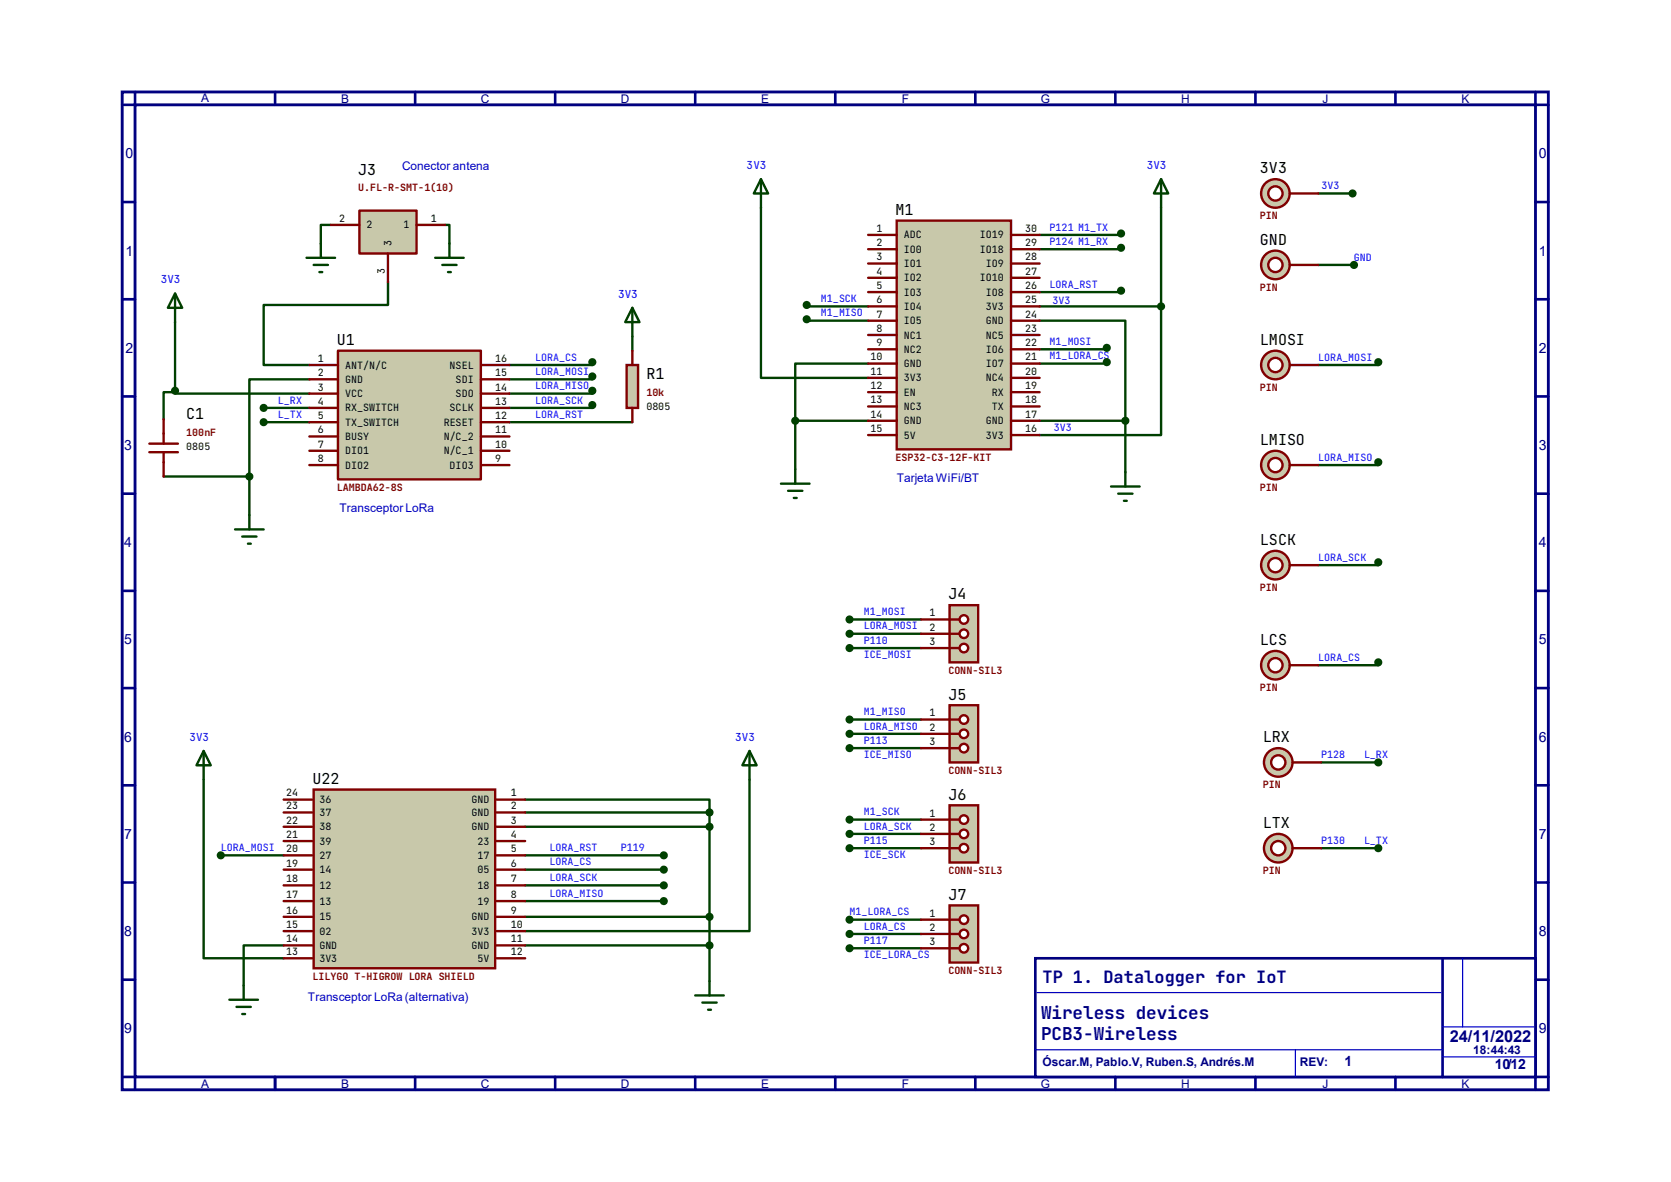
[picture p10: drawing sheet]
<svg xmlns="http://www.w3.org/2000/svg" width="297mm" height="210mm" viewBox="0 0 297 210" stroke-linecap="round" stroke-linejoin="round" font-family="sans-serif">
<path d="M21.7 16.3h253.5v177.3h-253.5zM24 18.6h248.9v172.7h-248.9z" fill="none" stroke="#000080" stroke-width=".51"/>
<path d="M24 16.3v2.3h-2.3M48.9 16.3v2.3" fill="none" stroke="#000080" stroke-width=".47"/>
<path d="M184 170.3h88.9v21h-88.9z" fill="#fff" stroke="#000080" stroke-width=".47"/>
<g fill="none" stroke="#000080" stroke-width=".47">
<path d="M73.8 16.3v2.3M98.7 16.3v2.3M123.6 16.3v2.3M148.5 16.3v2.3M173.4 16.3v2.3M198.2 16.3v2.3M223.1 16.3v2.3M248 16.3v2.3M272.9 16.3v2.3h2.3M21.7 35.9h2.3M272.9 35.9h2.3M21.7 53.2h2.3"/>
<path d="M272.9 53.2h2.3M21.7 70.4h2.3M272.9 70.4h2.3M21.7 87.7h2.3M272.9 87.7h2.3M21.7 105h2.3M272.9 105h2.3M21.7 122.3h2.3M21.7 139.5h2.3M272.9 122.3h2.3M272.9 139.5h2.3M21.7 156.8h2.3"/>
<path d="M272.9 156.8h2.3M21.7 174.1h2.3M256.4 170.3v21M272.9 174.1h2.3M21.7 191.3h2.3v2.3M48.9 191.3v2.3M73.8 191.3v2.3M98.7 191.3v2.3M123.6 191.3v2.3M148.5 191.3v2.3M173.4 191.3v2.3M198.2 191.3v2.3"/>
<path d="M223.1 191.3v2.3M248 191.3v2.3M275.2 191.3h-2.3v2.3"/>
</g>
<path d="M184.3 176.4h71.9M260 170.3v12.2M184 186.5h72.4M230.3 186.5v4.8M256.4 182.5h16.3M256.4 187.8h16.5" fill="none" stroke="#0000c0" stroke-width=".21"/>
<g fill="none" stroke="#004000" stroke-width=".42">
<path d="M58.8 40h-1.8v3.3M79.1 40h.8v3.3M135.3 36.9v30.2h19M206.4 36.9v17.5M234.3 34.4h6.1M31.1 57.2v12.2M69 50.1v4.1h-22.1v10.7h8.1M112.4 59.8v2.5M143.4 54.2v.2h10.9M143.4 56.7v.3h10.9M184.8 57h15.2v17.8M184.8 54.4h21.6"/>
<path d="M199.3 41.5v.2h-14.5M199.3 44v.3h-14.5M199.3 51.6v.3h-14.5M206.4 54.4v22.9h-21.6M234.3 47.1h6.4M31.1 69.4v.5h23.9M31.1 69.4v.3h-2v4.8M46.9 72.5h8.1M46.9 75h8.1M55 67.4h-10.7v17.3M90.6 75h21.8M105.3 64.3v.6h-14.7"/>
<path d="M105.3 66.9v.5h-14.7M105.3 69.4v.5h-14.7M105.3 72v.5h-14.7M141.4 74.8v8.6M141.4 74.8h12.9M154.3 64.6h-12.9v10.2M184.8 74.8h15.2M196.7 61.8v.3h-11.9M196.7 64.3v.3h-11.9M200 74.8v9.1M245 64.3v.6h-10.7M29.1 84.7h15.2"/>
<path d="M44.3 84.7v6.8M245 99.9v.5h-10.7M245 82.1v.5h-10.7M151 110.1h12.7M151 112.6h12.7M151 115.1h12.7M245 117.7v.5h-10.7M36.2 138.5v31.8h14.2M133.2 138.5v26.9h-39.9M151 127.8h12.7M151 130.4h12.7M151 132.9h12.7"/>
<path d="M234.8 135.5h10.2M39.2 152h11.2M93.3 142.1h32.8v2.3M93.3 144.4h32.8M93.3 146.9h32.8M93.3 152h24.7M93.3 154.5h24.7M93.3 157.3h24.7M126.1 144.4v29.9M151 145.6h12.7M151 148.2h12.7M151 150.7h12.7"/>
<path d="M234.8 150.7h10.2M50.4 168h-7.1v7.1M93.3 162.9h32.8M93.3 168h32.8M93.3 160.1h24.7M151 163.4h12.7M151 165.9h12.7M151 168.5h12.7"/>
</g>
<path d="M60.1 62.3h25.4v22.9h-25.4z" fill="#c8c8aa" stroke="#800000" stroke-width=".42"/>
<g fill="none" stroke="#800000" stroke-width=".42">
<path d="M55 64.9h5.1M55 67.4h5.1M55 69.9h5.1M55 72.5h5.1M55 75h5.1M55 77.6h5.1M85.5 64.9h5.1M85.5 67.4h5.1M85.5 69.9h5.1M85.5 72.5h5.1M85.5 75h5.1M85.5 77.6h5.1"/>
<path d="M55 80.1h5.1M55 82.6h5.1M85.5 80.1h5.1M85.5 82.6h5.1"/>
</g>
<path d="M63.9 37.4h10.1v7.6h-10.1z" fill="#c8c8aa" stroke="#800000" stroke-width=".42"/>
<path d="M58.8 40h5.1M74 40h5.1M69 45v5.1" fill="none" stroke="#800000" stroke-width=".42"/>
<path d="M55.8 140.3h32.2v31.7h-32.2z" fill="#c8c8aa" stroke="#800000" stroke-width=".42"/>
<g fill="none" stroke="#800000" stroke-width=".42">
<path d="M50.4 144.4h5.1M50.4 146.9h5.1M50.4 149.4h5.1M50.4 152h5.1M50.4 154.5h5.1M50.4 157.3h5.1M50.4 142.1h5.1M88.3 144.4h5M88.3 146.9h5M88.3 149.4h5M88.3 152h5M88.3 154.5h5"/>
<path d="M88.3 157.3h5M88.3 142.1h5M50.4 160.1h5.1M50.4 162.9h5.1M50.4 165.4h5.1M50.4 168h5.1M50.4 170.3h5.1M88.3 160.1h5M88.3 162.9h5M88.3 165.4h5M88.3 168h5M88.3 170.3h5"/>
</g>
<path d="M159.4 39.2h20.3v40.6h-20.3z" fill="#c8c8aa" stroke="#800000" stroke-width=".42"/>
<g fill="none" stroke="#800000" stroke-width=".42">
<path d="M154.3 41.7h5.1M154.3 44.3h5.1M154.3 46.8h5.1M154.3 49.4h5.1M154.3 54.4h5.1M154.3 57h5.1M154.3 59.5h5.1M154.3 51.9h5.1M179.7 41.7h5.1M179.7 44.3h5.1M179.7 46.8h5.1M179.7 49.4h5.1"/>
<path d="M179.7 54.4h5.1M179.7 57h5.1M179.7 59.5h5.1M179.7 51.9h5.1M154.3 62.1h5.1M154.3 64.6h5.1M154.3 67.1h5.1M154.3 69.7h5.1M154.3 72.2h5.1M154.3 74.8h5.1M154.3 77.3h5.1M179.7 62.1h5.1"/>
<path d="M179.7 64.6h5.1M179.7 67.1h5.1M179.7 69.7h5.1M179.7 72.2h5.1M179.7 74.8h5.1M179.7 77.3h5.1"/>
</g>
<g fill="none" stroke="#004000" stroke-width=".42">
<path d="M41.8 94.1h5.1M43.1 95.3h2.5M44.1 96.6h.5M44.3 91.5v2.6M138.8 85.9h5.1M140.1 87.2h2.5M141.1 88.5h.5M141.4 83.4v2.5M197.5 86.4h5.1M198.8 87.7h2.5M199.8 89h.5M200 83.9v2.5"/>
<path d="M40.8 177.6h5M42 178.9h2.6M43.3 175.1v2.5M123.6 176.9h5.1M124.8 178.1h2.6M125.9 179.4h.5M126.1 174.3v2.6M43.1 180.2h.5"/>
</g>
<g fill="#004000" stroke="#004000" stroke-width=".42">
<circle cx="126.1" cy="144.4" r=".51"/>
<circle cx="126.1" cy="146.9" r=".51"/>
<circle cx="126.1" cy="162.9" r=".51"/>
<circle cx="126.1" cy="168" r=".51"/>
<circle cx="141.4" cy="74.8" r=".51"/>
<circle cx="200" cy="74.8" r=".51"/>
<circle cx="46.9" cy="72.5" r=".51"/>
<circle cx="46.9" cy="75" r=".51"/>
<circle cx="105.3" cy="64.3" r=".51"/>
<circle cx="105.3" cy="66.9" r=".51"/>
<circle cx="105.3" cy="69.4" r=".51"/>
<circle cx="105.3" cy="72" r=".51"/>
</g>
<circle cx="226.7" cy="64.9" r="2.54" fill="#c8c8aa" stroke="#800000" stroke-width=".42"/>
<circle cx="226.7" cy="64.9" r="1.27" fill="#fff" stroke="#800000" stroke-width=".42"/>
<path d="M229.2 64.9h5.1" fill="none" stroke="#800000" stroke-width=".42"/>
<circle cx="226.7" cy="82.6" r="2.54" fill="#c8c8aa" stroke="#800000" stroke-width=".42"/>
<circle cx="226.7" cy="82.6" r="1.27" fill="#fff" stroke="#800000" stroke-width=".42"/>
<path d="M229.2 82.6h5.1" fill="none" stroke="#800000" stroke-width=".42"/>
<circle cx="226.7" cy="100.4" r="2.54" fill="#c8c8aa" stroke="#800000" stroke-width=".42"/>
<circle cx="226.7" cy="100.4" r="1.27" fill="#fff" stroke="#800000" stroke-width=".42"/>
<path d="M229.2 100.4h5.1" fill="none" stroke="#800000" stroke-width=".42"/>
<circle cx="226.7" cy="118.2" r="2.54" fill="#c8c8aa" stroke="#800000" stroke-width=".42"/>
<circle cx="226.7" cy="118.2" r="1.27" fill="#fff" stroke="#800000" stroke-width=".42"/>
<path d="M229.2 118.2h5.1" fill="none" stroke="#800000" stroke-width=".42"/>
<circle cx="226.7" cy="34.4" r="2.54" fill="#c8c8aa" stroke="#800000" stroke-width=".42"/>
<circle cx="226.7" cy="34.4" r="1.27" fill="#fff" stroke="#800000" stroke-width=".42"/>
<path d="M229.2 34.4h5.1" fill="none" stroke="#800000" stroke-width=".42"/>
<circle cx="226.7" cy="47.1" r="2.54" fill="#c8c8aa" stroke="#800000" stroke-width=".42"/>
<circle cx="226.7" cy="47.1" r="1.27" fill="#fff" stroke="#800000" stroke-width=".42"/>
<path d="M229.2 47.1h5.1M26.5 78.8h5.1M29.1 74.5v4.3M26.5 80.3h5.1M29.1 80.3v4.4" fill="none" stroke="#800000" stroke-width=".42"/>
<g fill="#004000" stroke="#004000" stroke-width=".42">
<circle cx="240.4" cy="34.4" r=".51"/>
<circle cx="240.7" cy="47.1" r=".51"/>
<circle cx="44.3" cy="84.7" r=".51"/>
<circle cx="31.1" cy="69.4" r=".51"/>
</g>
<path d="M31.1 52.2l1.3 2.5h-2.6zM31.1 52.2v5M54.5 45.8h5.1M55.8 47.1h2.5M56.8 48.3h.5M57 43.3v2.5M77.3 45.8h5.1M78.6 47.1h2.6M79.6 48.3h.5M79.9 43.3v2.5M112.4 54.7l1.3 2.5h-2.6zM112.4 54.7v5.1" fill="none" stroke="#004000" stroke-width=".42"/>
<path d="M111.4 64.9h2v7.6h-2z" fill="#c8c8aa" stroke="#800000" stroke-width=".42"/>
<path d="M112.4 62.3v2.6M112.4 72.5v2.5" fill="none" stroke="#800000" stroke-width=".42"/>
<g fill="#004000" stroke="#004000" stroke-width=".42">
<circle cx="199.3" cy="41.5" r=".51"/>
<circle cx="199.3" cy="44" r=".51"/>
<circle cx="199.3" cy="51.6" r=".51"/>
<circle cx="196.7" cy="61.8" r=".51"/>
<circle cx="196.7" cy="64.3" r=".51"/>
<circle cx="143.4" cy="54.2" r=".51"/>
<circle cx="143.4" cy="56.7" r=".51"/>
<circle cx="206.4" cy="54.4" r=".51"/>
<circle cx="118" cy="152" r=".51"/>
<circle cx="118" cy="154.5" r=".51"/>
<circle cx="118" cy="157.3" r=".51"/>
<circle cx="118" cy="160.1" r=".51"/>
<circle cx="39.2" cy="152" r=".51"/>
</g>
<path d="M135.3 31.8l1.2 2.6h-2.5zM135.3 31.8v5.1M206.4 31.8l1.2 2.6h-2.5zM206.4 31.8v5.1M36.2 133.4l1.3 2.6h-2.6zM36.2 133.4v5.1M133.2 133.4l1.3 2.6h-2.5zM133.2 133.4v5.1" fill="none" stroke="#004000" stroke-width=".42"/>
<path d="M168.8 107.5h5.1v10.2h-5.1z" fill="#c8c8aa" stroke="#800000" stroke-width=".42"/>
<path d="M168.8 110.1h1.8" fill="none" stroke="#800000" stroke-width=".42"/>
<circle cx="171.3" cy="110.1" r=".76" fill="#fff" stroke="#800000" stroke-width=".42"/>
<path d="M168.8 112.6h1.8" fill="none" stroke="#800000" stroke-width=".42"/>
<circle cx="171.3" cy="112.6" r=".76" fill="#fff" stroke="#800000" stroke-width=".42"/>
<path d="M168.8 115.1h1.8" fill="none" stroke="#800000" stroke-width=".42"/>
<circle cx="171.3" cy="115.1" r=".76" fill="#fff" stroke="#800000" stroke-width=".42"/>
<path d="M163.7 110.1h5.1M163.7 112.6h5.1M163.7 115.1h5.1" fill="none" stroke="#800000" stroke-width=".42"/>
<path d="M168.8 125.3h5.1v10.2h-5.1z" fill="#c8c8aa" stroke="#800000" stroke-width=".42"/>
<path d="M168.8 127.8h1.8" fill="none" stroke="#800000" stroke-width=".42"/>
<circle cx="171.3" cy="127.8" r=".76" fill="#fff" stroke="#800000" stroke-width=".42"/>
<path d="M168.8 130.4h1.8" fill="none" stroke="#800000" stroke-width=".42"/>
<circle cx="171.3" cy="130.4" r=".76" fill="#fff" stroke="#800000" stroke-width=".42"/>
<path d="M168.8 132.9h1.8" fill="none" stroke="#800000" stroke-width=".42"/>
<circle cx="171.3" cy="132.9" r=".76" fill="#fff" stroke="#800000" stroke-width=".42"/>
<path d="M163.7 127.8h5.1M163.7 130.4h5.1M163.7 132.9h5.1" fill="none" stroke="#800000" stroke-width=".42"/>
<path d="M168.8 143.1h5.1v10.1h-5.1z" fill="#c8c8aa" stroke="#800000" stroke-width=".42"/>
<path d="M168.8 145.6h1.8" fill="none" stroke="#800000" stroke-width=".42"/>
<circle cx="171.3" cy="145.6" r=".76" fill="#fff" stroke="#800000" stroke-width=".42"/>
<path d="M168.8 148.2h1.8" fill="none" stroke="#800000" stroke-width=".42"/>
<circle cx="171.3" cy="148.2" r=".76" fill="#fff" stroke="#800000" stroke-width=".42"/>
<path d="M168.8 150.7h1.8" fill="none" stroke="#800000" stroke-width=".42"/>
<circle cx="171.3" cy="150.7" r=".76" fill="#fff" stroke="#800000" stroke-width=".42"/>
<path d="M163.7 145.6h5.1M163.7 148.2h5.1M163.7 150.7h5.1" fill="none" stroke="#800000" stroke-width=".42"/>
<path d="M168.8 160.9h5.1v10.1h-5.1z" fill="#c8c8aa" stroke="#800000" stroke-width=".42"/>
<path d="M168.8 163.4h1.8" fill="none" stroke="#800000" stroke-width=".42"/>
<circle cx="171.3" cy="163.4" r=".76" fill="#fff" stroke="#800000" stroke-width=".42"/>
<path d="M168.8 165.9h1.8" fill="none" stroke="#800000" stroke-width=".42"/>
<circle cx="171.3" cy="165.9" r=".76" fill="#fff" stroke="#800000" stroke-width=".42"/>
<path d="M168.8 168.5h1.8" fill="none" stroke="#800000" stroke-width=".42"/>
<circle cx="171.3" cy="168.5" r=".76" fill="#fff" stroke="#800000" stroke-width=".42"/>
<path d="M163.7 163.4h5.1M163.7 165.9h5.1M163.7 168.5h5.1" fill="none" stroke="#800000" stroke-width=".42"/>
<g fill="#004000" stroke="#004000" stroke-width=".42">
<circle cx="151" cy="110.1" r=".51"/>
<circle cx="151" cy="112.6" r=".51"/>
<circle cx="151" cy="115.1" r=".51"/>
<circle cx="151" cy="127.8" r=".51"/>
<circle cx="151" cy="130.4" r=".51"/>
<circle cx="151" cy="132.9" r=".51"/>
<circle cx="151" cy="145.6" r=".51"/>
<circle cx="151" cy="148.2" r=".51"/>
<circle cx="151" cy="150.7" r=".51"/>
<circle cx="151" cy="163.4" r=".51"/>
<circle cx="151" cy="165.9" r=".51"/>
<circle cx="151" cy="168.5" r=".51"/>
<circle cx="245" cy="117.7" r=".51"/>
<circle cx="245" cy="99.9" r=".51"/>
<circle cx="245" cy="82.1" r=".51"/>
<circle cx="245" cy="64.3" r=".51"/>
</g>
<circle cx="227.2" cy="135.5" r="2.54" fill="#c8c8aa" stroke="#800000" stroke-width=".42"/>
<circle cx="227.2" cy="135.5" r="1.27" fill="#fff" stroke="#800000" stroke-width=".42"/>
<path d="M229.7 135.5h5.1" fill="none" stroke="#800000" stroke-width=".42"/>
<circle cx="227.2" cy="150.7" r="2.54" fill="#c8c8aa" stroke="#800000" stroke-width=".42"/>
<circle cx="227.2" cy="150.7" r="1.27" fill="#fff" stroke="#800000" stroke-width=".42"/>
<path d="M229.7 150.7h5.1" fill="none" stroke="#800000" stroke-width=".42"/>
<g fill="#004000" stroke="#004000" stroke-width=".42">
<circle cx="245" cy="135.5" r=".51"/>
<circle cx="245" cy="150.7" r=".51"/>
</g>
<g font-size="3.1" fill="#000080">
<text x="185" y="184.8">PCB3-Wireless</text>
<text x="185" y="181">Wireless devices</text>
</g>
<text font-size="3" fill="#000080" x="185.3" y="174.7">TP 1. Datalogger for IoT</text>
<text font-size="2.9" fill="#000080" x="257.7" y="185.2">24/11/2022</text>
<g font-size="2.7">
<text x="63.7" y="31">J3</text>
<text x="223.9" y="30.8">3V3</text>
<text x="159.2" y="38.2">M1</text>
<text x="223.9" y="43.5">GND</text>
<text x="59.9" y="61.3">U1</text>
<text x="223.9" y="61.3">LMOSI</text>
<text x="114.9" y="67.4">R1</text>
<text x="33.1" y="74.5">C1</text>
<text x="223.9" y="79.1">LMISO</text>
<text x="223.9" y="96.9">LSCK</text>
<text x="168.6" y="106.5">J4</text>
<text x="223.9" y="114.6">LCS</text>
<text x="168.6" y="124.3">J5</text>
<text x="224.5" y="131.9">LRX</text>
<text x="55.5" y="139.3">U22</text>
<text x="168.6" y="142.1">J6</text>
<text x="224.5" y="147.2">LTX</text>
<text x="168.6" y="159.9">J7</text>
</g>
<g font-size="2.5" fill="#000080">
<text x="22.3" y="28.2">0</text>
<text x="273.5" y="28.2">0</text>
<text x="22.3" y="45.4">1</text>
<text x="273.5" y="45.4">1</text>
<text x="22.3" y="62.7">2</text>
<text x="273.5" y="62.7">2</text>
<text x="22.1" y="80">3</text>
<text x="273.5" y="80">3</text>
<text x="22.1" y="97.2">4</text>
<text x="273.5" y="97.2">4</text>
<text x="22.1" y="114.5">5</text>
<text x="273.5" y="114.5">5</text>
<text x="22.1" y="131.8">6</text>
<text x="273.5" y="131.8">6</text>
<text x="22.1" y="149.1">7</text>
<text x="273.5" y="149.1">7</text>
<text x="22.1" y="166.3">8</text>
<text x="273.5" y="166.3">8</text>
<text x="22.1" y="183.6">9</text>
<text x="273.5" y="183.6">9</text>
<text x="239" y="189.5">1</text>
<text x="265.7" y="190">10/12</text>
</g>
<g font-size="2.1" fill="#000080">
<text x="35.7" y="18.1">A</text>
<text x="60.6" y="18.4">B</text>
<text x="85.5" y="18.4">C</text>
<text x="110.4" y="18.4">D</text>
<text x="135.3" y="18.4">E</text>
<text x="160.3" y="18.4">F</text>
<text x="185" y="18.4">G</text>
<text x="209.9" y="18.4">H</text>
<text x="235.1" y="18.4">J</text>
<text x="259.7" y="18.4">K</text>
<text x="185.3" y="189.5">Óscar.M, Pablo.V, Ruben.S, Andrés.M</text>
<text x="231.1" y="189.4">REV:</text>
<text x="261.9" y="187.3">18:44:43</text>
<text x="35.7" y="193.4">A</text>
<text x="60.6" y="193.4">B</text>
<text x="85.5" y="193.4">C</text>
<text x="110.4" y="193.4">D</text>
<text x="135.3" y="193.4">E</text>
<text x="160.3" y="193.4">F</text>
<text x="185" y="193.4">G</text>
<text x="209.9" y="193.4">H</text>
<text x="235.1" y="193.4">J</text>
<text x="259.7" y="193.4">K</text>
</g>
<g font-size="2.1" fill="#0000c0">
<text x="71.5" y="30.1">Conector antena</text>
<text x="159.4" y="85.6">Tarjeta WiFi/BT</text>
<text x="60.3" y="90.9">Transceptor LoRa</text>
<text x="54.7" y="177.8">Transceptor LoRa (alternativa)</text>
</g>
<g font-size="1.9" fill="#00f">
<text x="132.7" y="30">3V3</text>
<text x="203.8" y="30">3V3</text>
<text x="28.6" y="50.3">3V3</text>
<text x="109.9" y="52.9">3V3</text>
<text x="33.7" y="131.6">3V3</text>
<text x="130.7" y="131.6">3V3</text>
</g>
<g font-size="1.8" fill="#800000">
<text x="63.7" y="34">U.FL-R-SMT-1(10)</text>
<text x="223.9" y="38.9">PIN</text>
<text x="223.9" y="51.6">PIN</text>
<text x="114.9" y="70.3">10k</text>
<text x="223.9" y="69.4">PIN</text>
<text x="33.1" y="77.4">100nF</text>
<text x="159.2" y="81.9">ESP32-C3-12F-KIT</text>
<text x="59.9" y="87.2">LAMBDA62-8S</text>
<text x="223.9" y="87.2">PIN</text>
<text x="223.9" y="105">PIN</text>
<text x="168.6" y="119.7">CONN-SIL3</text>
<text x="223.9" y="122.8">PIN</text>
<text x="168.6" y="137.5">CONN-SIL3</text>
<text x="224.5" y="140">PIN</text>
<text x="168.6" y="155.3">CONN-SIL3</text>
<text x="224.5" y="155.3">PIN</text>
<text x="168.6" y="173.1">CONN-SIL3</text>
<text x="55.5" y="174.1">LILYGO T-HIGROW LORA SHIELD</text>
</g>
<g font-size="1.8" fill="#00f">
<text x="234.9" y="33.5">3V3</text>
<text x="186.6" y="41">P121 M1_TX</text>
<text x="186.6" y="43.5">P124 M1_RX</text>
<text x="240.7" y="46.3">GND</text>
<text x="145.9" y="53.7">M1_SCK</text>
<text x="186.6" y="51.1">LORA_RST</text>
<text x="187.1" y="53.9">3V3</text>
<text x="145.9" y="56.2">M1_MISO</text>
<text x="95.1" y="64.1">LORA_CS</text>
<text x="186.6" y="61.3">M1_MOSI</text>
<text x="186.6" y="63.8">M1_LORA_CS</text>
<text x="234.3" y="64.1">LORA_MOSI</text>
<text x="49.4" y="71.7">L_RX</text>
<text x="95.1" y="66.6">LORA_MOSI</text>
<text x="95.1" y="69.2">LORA_MISO</text>
<text x="95.1" y="71.7">LORA_SCK</text>
<text x="49.4" y="74.3">L_TX</text>
<text x="95.1" y="74.3">LORA_RST</text>
<text x="187.3" y="76.5">3V3</text>
<text x="234.3" y="81.9">LORA_MISO</text>
<text x="234.3" y="99.7">LORA_SCK</text>
<text x="153.5" y="109.3">M1_MOSI</text>
<text x="153.5" y="111.8">LORA_MOSI</text>
<text x="153.5" y="114.4">P110</text>
<text x="153.5" y="116.9">ICE_MOSI</text>
<text x="234.3" y="117.4">LORA_CS</text>
<text x="153.5" y="127.1">M1_MISO</text>
<text x="153.5" y="129.6">LORA_MISO</text>
<text x="153.5" y="132.2">P113</text>
<text x="153.5" y="134.7">ICE_MISO</text>
<text x="234.8" y="134.7">P128</text>
<text x="242.5" y="134.7">L_RX</text>
<text x="153.5" y="144.9">M1_SCK</text>
<text x="153.5" y="147.4">LORA_SCK</text>
<text x="153.5" y="149.9">P115</text>
<text x="234.8" y="149.9">P130</text>
<text x="242.5" y="149.9">L_TX</text>
<text x="39.2" y="151.2">LORA_MOSI</text>
<text x="97.7" y="151.2">LORA_RST</text>
<text x="97.7" y="153.8">LORA_CS</text>
<text x="110.4" y="151.2">P119</text>
<text x="153.5" y="152.5">ICE_SCK</text>
<text x="97.7" y="156.5">LORA_SCK</text>
<text x="97.7" y="159.3">LORA_MISO</text>
<text x="151" y="162.6">M1_LORA_CS</text>
<text x="153.5" y="165.2">LORA_CS</text>
<text x="153.5" y="167.7">P117</text>
<text x="153.5" y="170.3">ICE_LORA_CS</text>
</g>
<g font-size="1.8">
<text x="60.3" y="39.4">2</text>
<text x="65.2" y="40.6">2</text>
<text x="71.7" y="40.6">1</text>
<text x="76.6" y="39.4">1</text>
<text x="155.8" y="41.2">1</text>
<text x="182.2" y="41.2">30</text>
<text x="69.6" y="43.8" transform="rotate(-90 69.6 43.8)">3</text>
<text x="155.8" y="43.7">2</text>
<text x="155.8" y="46.3">3</text>
<text x="160.7" y="42.4">ADC</text>
<text x="160.7" y="44.9">IO0</text>
<text x="160.7" y="47.5">IO1</text>
<text x="174.2" y="42.4">IO19</text>
<text x="174.2" y="44.9">IO18</text>
<text x="175.2" y="47.5">IO9</text>
<text x="182.2" y="43.7">29</text>
<text x="182.2" y="46.3">28</text>
<text x="68.4" y="48.6" transform="rotate(-90 68.4 48.6)">3</text>
<text x="155.8" y="48.8">4</text>
<text x="155.8" y="53.9">6</text>
<text x="155.8" y="51.4">5</text>
<text x="160.7" y="50">IO2</text>
<text x="160.7" y="52.5">IO3</text>
<text x="174.2" y="50">IO10</text>
<text x="175.2" y="52.5">IO8</text>
<text x="182.2" y="48.8">27</text>
<text x="182.2" y="51.4">26</text>
<text x="182.2" y="53.9">25</text>
<text x="155.8" y="56.4">7</text>
<text x="155.8" y="59">8</text>
<text x="160.7" y="55.1">IO4</text>
<text x="160.7" y="57.6">IO5</text>
<text x="175.2" y="55.1">3V3</text>
<text x="175.2" y="57.6">GND</text>
<text x="182.2" y="56.4">24</text>
<text x="182.2" y="59">23</text>
<text x="56.5" y="64.3">1</text>
<text x="61.3" y="65.5">ANT/N/C</text>
<text x="79.9" y="65.5">NSEL</text>
<text x="88" y="64.3">16</text>
<text x="154.7" y="64.1">10</text>
<text x="155.8" y="61.5">9</text>
<text x="160.7" y="60.2">NC1</text>
<text x="160.7" y="62.7">NC2</text>
<text x="160.7" y="65.2">GND</text>
<text x="175.2" y="60.2">NC5</text>
<text x="175.2" y="62.7">IO6</text>
<text x="175.2" y="65.2">IO7</text>
<text x="182.2" y="61.5">22</text>
<text x="182.2" y="64.1">21</text>
<text x="56.5" y="66.8">2</text>
<text x="56.5" y="69.4">3</text>
<text x="56.5" y="71.9">4</text>
<text x="61.3" y="68">GND</text>
<text x="61.3" y="70.6">VCC</text>
<text x="81" y="70.6">SDO</text>
<text x="81" y="68">SDI</text>
<text x="88" y="71.9">13</text>
<text x="88" y="69.4">14</text>
<text x="88" y="66.8">15</text>
<text x="154.7" y="66.6">11</text>
<text x="154.7" y="69.1">12</text>
<text x="154.7" y="71.7">13</text>
<text x="160.7" y="67.8">3V3</text>
<text x="160.7" y="70.3">EN</text>
<text x="175.2" y="67.8">NC4</text>
<text x="176.3" y="70.3">RX</text>
<text x="182.2" y="66.6">20</text>
<text x="182.2" y="69.1">19</text>
<text x="182.2" y="71.7">18</text>
<text x="56.5" y="74.5">5</text>
<text x="56.5" y="77">6</text>
<text x="61.3" y="73.1">RX_SWITCH</text>
<text x="61.3" y="75.6">TX_SWITCH</text>
<text x="78.9" y="75.6">RESET</text>
<text x="79.9" y="73.1">SCLK</text>
<text x="88" y="77">11</text>
<text x="88" y="74.5">12</text>
<text x="114.9" y="72.8">0805</text>
<text x="154.7" y="74.2">14</text>
<text x="154.7" y="76.8">15</text>
<text x="160.7" y="72.9">NC3</text>
<text x="160.7" y="75.4">GND</text>
<text x="160.7" y="77.9">5V</text>
<text x="175.2" y="75.4">GND</text>
<text x="175.2" y="77.9">3V3</text>
<text x="176.3" y="72.9">TX</text>
<text x="182.2" y="74.2">17</text>
<text x="182.2" y="76.8">16</text>
<text x="33.1" y="79.9">0805</text>
<text x="56.5" y="79.5">7</text>
<text x="56.5" y="82.1">8</text>
<text x="61.3" y="78.2">BUSY</text>
<text x="61.3" y="80.7">DIO1</text>
<text x="61.3" y="83.3">DIO2</text>
<text x="78.9" y="80.7">N/C_1</text>
<text x="78.9" y="78.2">N/C_2</text>
<text x="79.9" y="83.3">DIO3</text>
<text x="88" y="82.1">9</text>
<text x="88" y="79.5">10</text>
<text x="165.2" y="109.5">1</text>
<text x="165.2" y="112.1">2</text>
<text x="165.2" y="114.6">3</text>
<text x="165.2" y="127.3">1</text>
<text x="165.2" y="129.8">2</text>
<text x="165.2" y="132.4">3</text>
<text x="50.8" y="143.8">23</text>
<text x="50.8" y="141.5">24</text>
<text x="56.8" y="142.7">36</text>
<text x="83.8" y="142.7">GND</text>
<text x="90.8" y="141.5">1</text>
<text x="90.8" y="143.8">2</text>
<text x="50.8" y="146.3">22</text>
<text x="50.8" y="148.9">21</text>
<text x="56.8" y="145">37</text>
<text x="56.8" y="147.5">38</text>
<text x="83.8" y="145">GND</text>
<text x="83.8" y="147.5">GND</text>
<text x="90.8" y="146.3">3</text>
<text x="90.8" y="148.9">4</text>
<text x="165.2" y="145.1">1</text>
<text x="165.2" y="147.6">2</text>
<text x="50.8" y="151.4">20</text>
<text x="50.8" y="154">19</text>
<text x="56.8" y="150.1">39</text>
<text x="56.8" y="152.6">27</text>
<text x="56.8" y="155.2">14</text>
<text x="84.9" y="150.1">23</text>
<text x="84.9" y="152.6">17</text>
<text x="84.9" y="155.2">05</text>
<text x="90.8" y="151.4">5</text>
<text x="90.8" y="154">6</text>
<text x="165.2" y="150.2">3</text>
<text x="50.8" y="156.8">18</text>
<text x="50.8" y="159.6">17</text>
<text x="56.8" y="157.9">12</text>
<text x="56.8" y="160.7">13</text>
<text x="84.9" y="157.9">18</text>
<text x="84.9" y="160.7">19</text>
<text x="90.8" y="156.8">7</text>
<text x="90.8" y="159.6">8</text>
<text x="50.8" y="162.3">16</text>
<text x="50.8" y="164.9">15</text>
<text x="50.8" y="167.4">14</text>
<text x="56.8" y="163.5">15</text>
<text x="56.8" y="166.1">02</text>
<text x="83.8" y="163.5">GND</text>
<text x="83.8" y="166.1">3V3</text>
<text x="90.8" y="162.3">9</text>
<text x="90.8" y="164.9">10</text>
<text x="90.8" y="167.4">11</text>
<text x="165.2" y="162.9">1</text>
<text x="165.2" y="165.4">2</text>
<text x="165.2" y="167.9">3</text>
<text x="50.8" y="169.7">13</text>
<text x="56.8" y="168.6">GND</text>
<text x="56.8" y="170.9">3V3</text>
<text x="83.8" y="168.6">GND</text>
<text x="84.9" y="170.9">5V</text>
<text x="90.8" y="169.7">12</text>
</g>
</svg>
